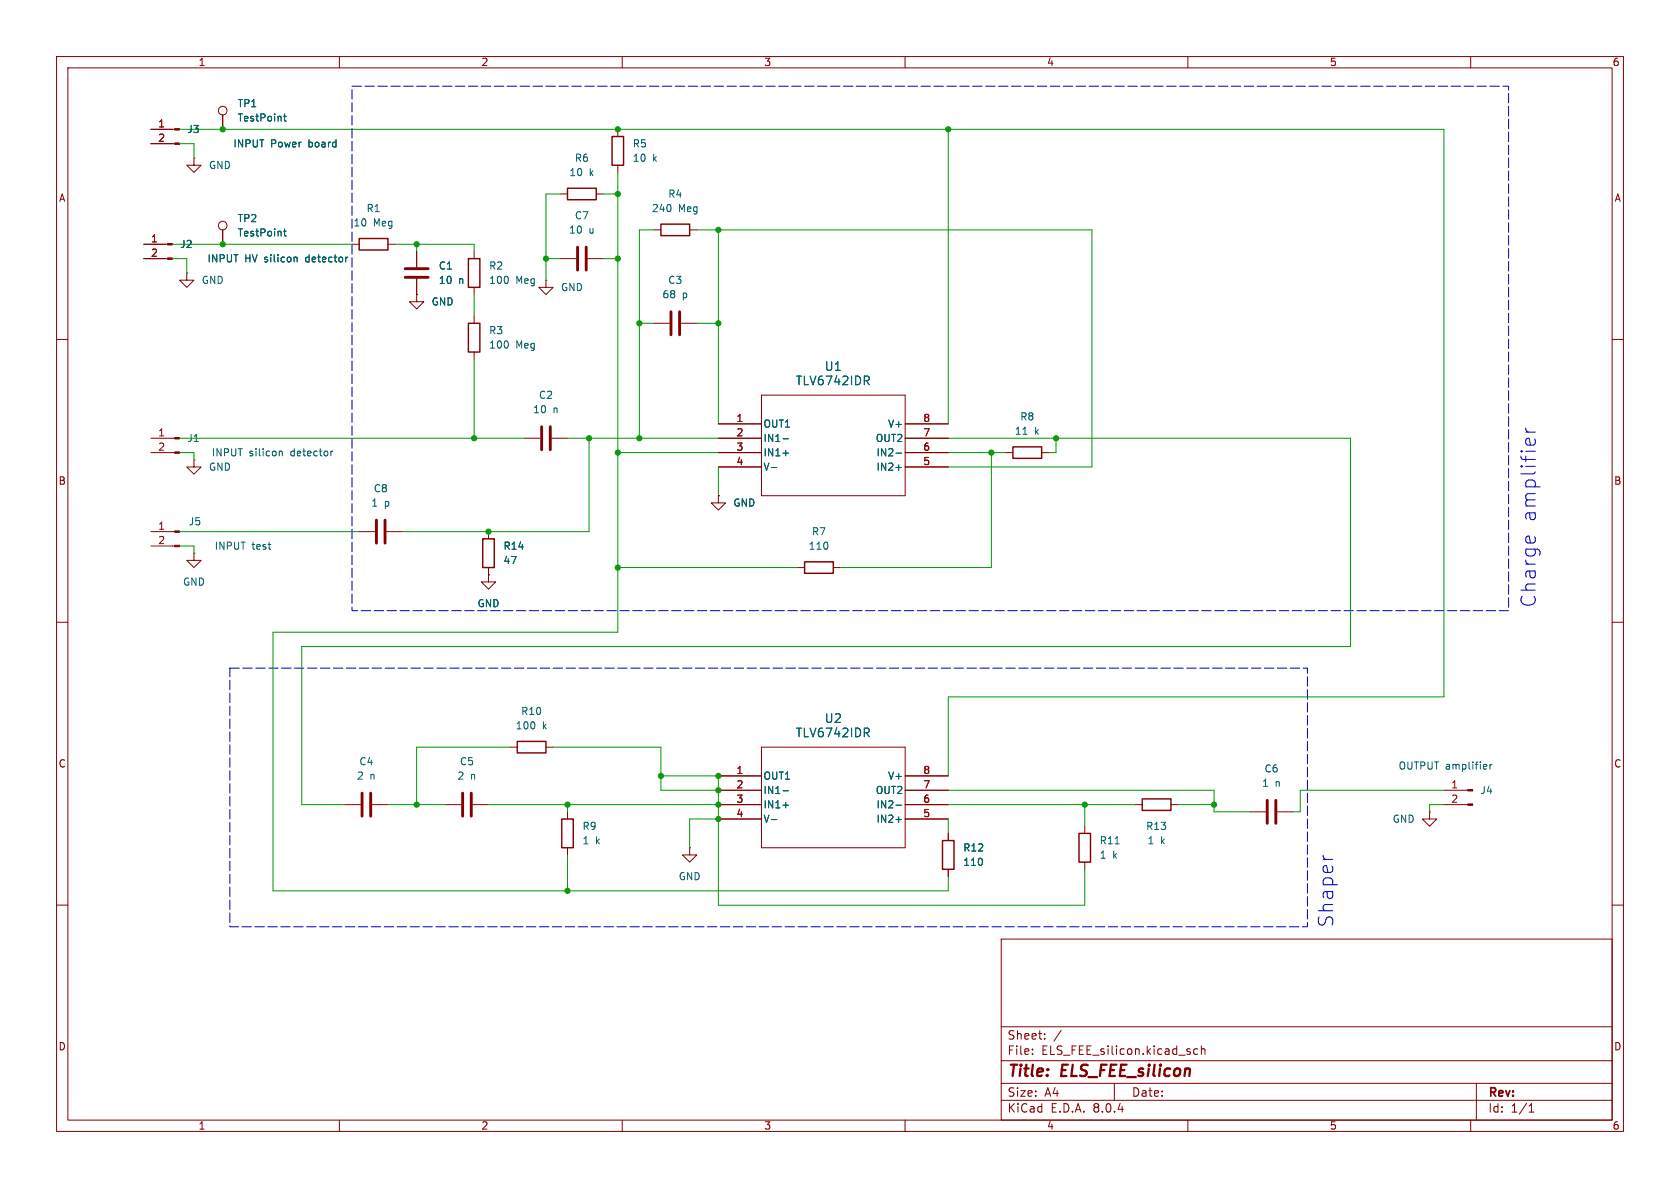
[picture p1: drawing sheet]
<svg xmlns="http://www.w3.org/2000/svg" width="297mm" height="210mm" viewBox="0 0 297 210" stroke-linecap="round" stroke-linejoin="round" font-family="sans-serif">
<g fill="none" stroke="#840000" stroke-width=".18">
<path d="M10 10h277v190h-277zM12 12h273v186h-273zM60 10v2M110 10v2M160 10v2M210 10v2M260 10v2M26.7 25.4h4.2M26.7 22.9h4.2M34.3 27.9v1.3h1.3l-1.3 1.3-1.3-1.3h1.3M34.3 27.9h.1M39.4 20.3v2.6"/>
<path d="M99.1 34.3h1.2M105.4 34.3h1.3M109.2 22.9v1.2M109.2 29.2v1.3M10 60h2M25.4 45.7h4.2M25.4 43.2h4.2M33 48.3v1.2h1.3l-1.3 1.3-1.3-1.3h1.3M33 48.3h.1M39.4 40.6v2.6M62.2 43.2h1.3M68.6 43.2h1.2"/>
<path d="M73.7 52.1v1.2h1.2l-1.2 1.3-1.3-1.3h1.3M73.7 52.1h.1M73.7 44.5v2.7M73.7 49.3v2.8M83.8 44.5v1.2M83.8 50.8v1.3M83.8 55.9v1.3M96.5 49.5v1.3h1.3l-1.3 1.3-1.3-1.3h1.3M96.5 49.5h.1M99.1 45.7h2.8M103.9 45.7h2.8M115.6 40.6h1.2"/>
<path d="M115.6 57.2h2.8M120.4 57.2h2.8M121.9 40.6h1.3M285 60h2M26.7 77.5h4.2M83.8 62.2v1.3M92.7 77.5h2.8M97.5 77.5h2.8M127 77.5h7.6M127 74.9h7.6M134.6 69.9h25.4v17.7h-25.4zM160 77.5h7.6"/>
<path d="M160 74.9h7.6M26.7 80h4.2M26.7 96.5h4.2M26.7 94h4.2M34.3 97.8v1.3h1.3l-1.3 1.2-1.3-1.2h1.3M34.3 97.8h.1M34.3 81.3v1.3h1.3l-1.3 1.2-1.3-1.2h1.3M34.3 81.3h.1M63.5 94h2.8M68.3 94h2.8M86.4 94v1.3M127 87.6v1.3h1.3l-1.3 1.3-1.3-1.3h1.3"/>
<path d="M127 87.6h.1M127 80h7.6M127 82.6h7.6M160 80h7.6M160 82.6h7.6M177.8 80h1.3M184.1 80h1.3M10 110h2M86.4 101.6v1.3h1.2l-1.2 1.2-1.3-1.2h1.3M86.4 101.6h.1M86.4 100.3v1.3M141 100.3h1.2"/>
<path d="M147.3 100.3h1.3M285 110h2M90.2 132.1h1.2M96.5 132.1h1.3M127 137.2h7.6M127 139.7h7.6M134.6 132.1h25.4v17.8h-25.4zM160 137.2h7.6M160 139.7h7.6M255.3 139.7h4.2M10 160h2M61 142.2h2.8"/>
<path d="M65.8 142.2h2.8M78.7 142.2h2.8M83.6 142.2h2.8M100.3 143.5v1.3M100.3 149.9v1.2M121.9 149.9v1.2h1.3l-1.3 1.3-1.3-1.3h1.3M121.9 149.9h.1M127 142.2h7.6M127 144.8h7.6M160 142.2h7.6M160 144.8h7.6M167.6 147.3v1.3"/>
<path d="M167.6 153.7v1.2M191.8 146.1v1.2M191.8 152.4v1.3M200.7 142.2h1.2M207 142.2h1.3M221 143.5h2.8M225.8 143.5h2.8M252.7 143.5v1.3h-1.2l1.2 1.3 1.3-1.3h-1.3M252.7 143.5h.1M255.3 142.2h4.2M285 160h2M177 166h108v32h-108z"/>
<path d="M60 198v2M110 198v2M160 198v2M177 194.5h108M177 191.5h108M177 187.5h108M177 181.5h108M182.5 186.3v.1M182.5 185.5v.1M184.7 183.6v.1M184.7 182.8v.1M187.6 182.1l-1.3 2"/>
<path d="M197 191.5v3M210 198v2M211.7 185.5l-.4-.1-.3 .3v.4l.2 .2h.5M212.4 185.5l.2-.1 .4 .1v.9M212.4 184.9v1.5M260 198v2M261 191.5v6.5M270.3 196.6h.9M270.3 195.5l.4-.4v1.5"/>
<circle cx="39.4" cy="19.6" r=".76"/>
<circle cx="39.4" cy="39.9" r=".76"/>
</g>
<g fill="none" stroke="#840000" stroke-width=".25">
<path d="M100.3 33.3h5.1v2h-5.1zM108.2 24.1h2v5.1h-2zM116.8 39.6h5.1v2.1h-5.1zM63.5 42.2h5.1v2h-5.1zM82.8 57.2h2v5h-2zM82.8 45.7h2v5.1h-2zM179.1 79h5v2h-5zM85.3 95.3h2.1v5h-2.1zM142.2 99.3h5.1v2h-5.1zM91.4 131.1h5.1v2h-5.1zM99.3 144.8h2v5.1h-2zM166.6 148.6h2.1v5.1h-2.1z"/>
<path d="M190.8 147.3h2v5.1h-2zM201.9 141.2h5.1v2.1h-5.1z"/>
</g>
<g fill="none" stroke="#006464" stroke-width=".18">
<path d="M50.1 20.6h.5M50.3 20.1v1.1l.3 .2M50.1 40.9h.5M50.3 40.5v1l.3 .2M52.2 45.5l.3 .1v.7M61.5 45.5h-.3M49.4 79.8h.4l.1 .8M58.5 79.7v.9M58.9 79.7l-.4 .3M138.4 77.6h1M153.2 67.3l.5 .7M153.5 66.6l.2 .2-.2 .4"/>
<path d="M180.9 76.8h.7M136.4 82.6h.9M138.4 80.1h1M158.4 80.1h1M158.4 82.6h1M138.4 139.8h1M153.2 129.5l.5 .7M153.5 128.8l.2 .2-.2 .4M262.8 135.2l.1 .2-.6 .1M263.4 135.1v.9M263.8 135.1l-.4 .3M136.4 144.9h.9"/>
<path d="M138.4 142.3h1M158.4 142.3h1M158.4 144.9h1M197.1 149.2h.8"/>
</g>
<g fill="none" stroke="#840000" stroke-width=".51">
<path d="M71.6 49h4.1M71.6 47.5h4.1M102.1 43.7v4.1M103.6 43.7v4.1M118.6 55.1v4.1M120.1 55.1v4.1M95.8 75.4v4.1M97.3 75.4v4.1M66.5 91.9v4.1M68.1 91.9v4.1M64 140.2v4.1M65.5 140.2v4.1"/>
<path d="M81.8 140.2v4.1M83.3 140.2v4.1M224 141.5v4M225.6 141.5v4"/>
</g>
<g fill="#840000" stroke="#840000" stroke-width=".18">
<path d="M259.5 142.1h.8v.3h-.8z"/>
<path d="M259.5 139.6h.8v.2h-.8z"/>
<path d="M30.9 25.3h.8v.2h-.8z"/>
<path d="M30.9 22.7h.8v.3h-.8z"/>
<path d="M30.9 79.9h.8v.2h-.8z"/>
<path d="M30.9 77.3h.8v.3h-.8z"/>
<path d="M30.9 96.4h.8v.2h-.8z"/>
<path d="M30.9 93.9h.8v.2h-.8z"/>
<path d="M29.6 45.6h.9v.2h-.9z"/>
<path d="M29.6 43.1h.9v.2h-.9z"/>
</g>
<path d="M269.7 77.8l.1-.2 .5-.1 .3 1.2M269.7 76.4h1.7M269.7 75.7a.65 .65 0 0 0 .5 .7M271.3 77.6l.1 .2M233.9 151.2v.2" fill="none" stroke="#0000c2" stroke-width=".18"/>
<path d="M62.2 15.2h204.5v92.8h-204.5zM40.6 118.1h190.5v45.7h-190.5z" fill="none" stroke="#0000c2" stroke-width=".18" stroke-dasharray="1.7 .6"/>
<g fill="none" stroke="#009600" stroke-width=".18">
<path d="M31.7 22.9h223.6v100.3h-87.7v14M31.7 25.4h2.6v2.5M99.1 34.3h-2.6v15.2M106.7 34.3h2.5M109.2 30.5v81.3h-60.9v45.7h119.3v-2.6M167.6 22.9v52M30.5 45.7h2.5v2.6M30.5 43.2h31.7M69.8 43.2h14v1.3M73.7 43.2v1.3M83.8 52.1v3.8M96.5 45.7h2.6"/>
<path d="M106.7 45.7h2.5M113 57.2h2.6M115.6 40.6h-2.6v36.9M123.2 40.6h69.8v42h-25.4M123.2 57.2h3.8M127 40.6v34.3M31.7 77.5h61M83.8 63.5v14M100.3 77.5h26.7M104.1 77.5v16.5h-33M167.6 77.5h71.2v36.8h-185.5v27.9h7.7M186.7 77.5v2.5h-1.3"/>
<path d="M31.7 80h2.6v1.3M31.7 94h31.8M31.7 96.5h2.6v1.3M109.2 80h17.8M127 82.6v5M167.6 80h10.2M175.3 80v20.3h-26.7M109.2 100.3h31.8M90.2 132.1h-16.5v10.1M97.8 132.1h19v7.6h10.2M116.8 137.2h10.2v22.8h64.8v-6.3M167.6 139.7h47v3.8h6.4"/>
<path d="M255.3 139.7h-25.4v3.8h-1.3M68.6 142.2h10.1M86.4 142.2h40.6M100.3 142.2v1.3M100.3 151.1v6.4M127 144.8h-5.1v5.1M167.6 144.8v2.5M167.6 142.2h33.1M191.8 142.2v3.9M208.3 142.2h6.3M255.3 142.2h-2.6v1.3"/>
</g>
<g fill="#009600" stroke="#009600" stroke-width=".18">
<circle cx="127" cy="137.2" r=".46"/>
<circle cx="109.2" cy="100.3" r=".46"/>
<circle cx="127" cy="142.2" r=".46"/>
<circle cx="116.8" cy="137.2" r=".46"/>
<circle cx="214.6" cy="142.2" r=".46"/>
<circle cx="191.8" cy="142.2" r=".46"/>
<circle cx="127" cy="144.8" r=".46"/>
<circle cx="127" cy="139.7" r=".46"/>
<circle cx="109.2" cy="22.9" r=".46"/>
<circle cx="109.2" cy="34.3" r=".46"/>
<circle cx="109.2" cy="45.7" r=".46"/>
<circle cx="96.5" cy="45.7" r=".46"/>
<circle cx="109.2" cy="80" r=".46"/>
<circle cx="113" cy="77.5" r=".46"/>
<circle cx="113" cy="57.2" r=".46"/>
<circle cx="127" cy="57.2" r=".46"/>
<circle cx="83.8" cy="77.5" r=".46"/>
<circle cx="100.3" cy="142.2" r=".46"/>
<circle cx="100.3" cy="157.5" r=".46"/>
<circle cx="73.7" cy="142.2" r=".46"/>
<circle cx="104.1" cy="77.5" r=".46"/>
<circle cx="86.4" cy="94" r=".46"/>
<circle cx="167.6" cy="22.9" r=".46"/>
<circle cx="127" cy="40.6" r=".46"/>
<circle cx="186.7" cy="77.5" r=".46"/>
<circle cx="175.3" cy="80" r=".46"/>
<circle cx="39.4" cy="22.9" r=".46"/>
<circle cx="73.7" cy="43.2" r=".46"/>
<circle cx="39.4" cy="43.2" r=".46"/>
</g>
<g font-size="3.5" fill="#0000c2">
<text x="271.8" y="92.4" transform="rotate(-90 271.8 92.4)">amplifier</text>
<text x="271.8" y="107.4" transform="rotate(-90 271.8 107.4)">Charge</text>
<text x="235.9" y="164" transform="rotate(-90 235.9 164)">Shaper</text>
</g>
<g font-size="2.8" fill="#840000">
<text x="178" y="190.9">Title:</text>
<text x="187.7" y="190.9">ELS_FEE_silicon</text>
</g>
<g font-size="2.1" fill="#006464">
<text x="145.7" y="65.8">U1</text>
<text x="140.6" y="68.3">TLV6742IDR</text>
<text x="140.6" y="130.5">TLV6742IDR</text>
<text x="145.7" y="128">U2</text>
</g>
<g font-size="2.1" fill="#840000">
<text x="178" y="184">Sheet:</text>
<text x="178" y="186.7">File:</text>
<text x="184.1" y="186.7">ELS_FEE_silicon.kicad_sch</text>
<text x="178" y="196.9">KiCad</text>
<text x="178" y="194.1">Size:</text>
<text x="184.7" y="194.1">A4</text>
<text x="185.7" y="196.9">E.D.A.</text>
<text x="193.3" y="196.9">8.0.4</text>
<text x="200" y="194.1">Date:</text>
<text x="263" y="194.3">Rev:</text>
<text x="263" y="196.9">Id:</text>
<text x="267.1" y="196.9">1/1</text>
</g>
<g font-size="1.8" fill="#840000">
<text x="35" y="11.9">1</text>
<text x="85" y="11.9">2</text>
<text x="135" y="11.9">3</text>
<text x="185" y="11.9">4</text>
<text x="235" y="11.9">5</text>
<text x="285" y="11.9">6</text>
<text x="10.3" y="35.9">A</text>
<text x="285.3" y="35.9">A</text>
<text x="10.3" y="85.9">B</text>
<text x="285.3" y="85.9">B</text>
<text x="10.3" y="135.9">C</text>
<text x="285.3" y="135.9">C</text>
<text x="10.3" y="185.9">D</text>
<text x="285.3" y="185.9">D</text>
<text x="35" y="199.9">1</text>
<text x="85" y="199.9">2</text>
<text x="135" y="199.9">3</text>
<text x="185" y="199.9">4</text>
<text x="235" y="199.9">5</text>
<text x="285" y="199.9">6</text>
</g>
<g font-size="1.8" fill="#a90000">
<text x="27.9" y="22.6">1</text>
<text x="27.9" y="25.1">2</text>
<text x="26.6" y="42.9">1</text>
<text x="26.6" y="45.5">2</text>
<text x="27.9" y="77.2">1</text>
<text x="130.1" y="74.7">1</text>
<text x="130.1" y="77.2">2</text>
<text x="163.1" y="77.2">7</text>
<text x="163.1" y="74.7">8</text>
<text x="27.9" y="79.8">2</text>
<text x="130.1" y="79.8">3</text>
<text x="130.1" y="82.3">4</text>
<text x="163.1" y="82.3">5</text>
<text x="163.1" y="79.8">6</text>
<text x="27.9" y="93.7">1</text>
<text x="27.9" y="96.3">2</text>
<text x="130.1" y="136.9">1</text>
<text x="163.1" y="136.9">8</text>
<text x="130.1" y="139.4">2</text>
<text x="130.1" y="142">3</text>
<text x="163.1" y="142">6</text>
<text x="163.1" y="139.4">7</text>
<text x="256.5" y="139.4">1</text>
<text x="256.5" y="142">2</text>
<text x="130.1" y="144.5">4</text>
<text x="163.1" y="144.5">5</text>
</g>
<g font-size="1.8" fill="#006464">
<text x="33" y="23.7">J3</text>
<text x="41.9" y="19.2">TP1</text>
<text x="41.9" y="21.7">TestPoint</text>
<text x="41.2" y="26.3">INPUT</text>
<text x="47.8" y="26.3">Power</text>
<text x="54.6" y="26.3">board</text>
<text x="101.5" y="28.8">R6</text>
<text x="111.8" y="26.3">R5</text>
<text x="111.8" y="28.8">10</text>
<text x="115.4" y="28.8">k</text>
<text x="36.8" y="30.1">GND</text>
<text x="100.6" y="31.3">10</text>
<text x="104.2" y="31.3">k</text>
<text x="118" y="35.2">R4</text>
<text x="41.9" y="39.5">TP2</text>
<text x="62.4" y="40.2">10</text>
<text x="64.7" y="37.7">R1</text>
<text x="66" y="40.2">Meg</text>
<text x="100.5" y="41.5">10</text>
<text x="101.5" y="39">C7</text>
<text x="104.1" y="41.5">u</text>
<text x="115.1" y="37.7">240</text>
<text x="119.9" y="37.7">Meg</text>
<text x="31.8" y="44">J2</text>
<text x="36.6" y="46.6">INPUT</text>
<text x="41.9" y="42">TestPoint</text>
<text x="43.3" y="46.6">HV silicon</text>
<text x="54.3" y="46.6">detector</text>
<text x="77.5" y="47.9">C1</text>
<text x="86.4" y="47.9">R2</text>
<text x="35.6" y="50.4">GND</text>
<text x="77.5" y="50.4">10</text>
<text x="81.1" y="50.4">n</text>
<text x="86.4" y="50.4">100</text>
<text x="91.2" y="50.4">Meg</text>
<text x="99.1" y="51.7">GND</text>
<text x="117" y="52.9">68</text>
<text x="118" y="50.4">C3</text>
<text x="120.6" y="52.9">p</text>
<text x="76.2" y="54.2">GND</text>
<text x="86.4" y="59.3">R3</text>
<text x="86.4" y="61.8">100</text>
<text x="91.2" y="61.8">Meg</text>
<text x="95.2" y="70.7">C2</text>
<text x="94.2" y="73.3">10</text>
<text x="97.7" y="73.3">n</text>
<text x="134.9" y="75.8">OUT1</text>
<text x="156.9" y="75.8">V+</text>
<text x="179.3" y="77.1">11</text>
<text x="180.3" y="74.5">R8</text>
<text x="182.9" y="77.1">k</text>
<text x="33" y="78.3">J1</text>
<text x="36.8" y="83.4">GND</text>
<text x="37.3" y="80.9">INPUT</text>
<text x="44" y="80.9">silicon</text>
<text x="51.5" y="80.9">detector</text>
<text x="134.9" y="78.3">IN1-</text>
<text x="134.9" y="80.9">IN1+</text>
<text x="134.9" y="83.4">V-</text>
<text x="154.7" y="78.3">OUT2</text>
<text x="154.8" y="83.4">IN2+</text>
<text x="154.8" y="80.9">IN2-</text>
<text x="65.5" y="89.8">1</text>
<text x="66" y="87.2">C8</text>
<text x="67.9" y="89.8">p</text>
<text x="129.5" y="89.8">GND</text>
<text x="33.3" y="93.1">J5</text>
<text x="143.4" y="94.8">R7</text>
<text x="37.9" y="97.4">INPUT</text>
<text x="44.5" y="97.4">test</text>
<text x="88.9" y="97.4">R14</text>
<text x="88.9" y="99.9">47</text>
<text x="142.9" y="97.4">110</text>
<text x="32.3" y="103.7">GND</text>
<text x="84.3" y="107.5">GND</text>
<text x="91.1" y="129.1">100</text>
<text x="92" y="126.6">R10</text>
<text x="95.9" y="129.1">k</text>
<text x="63.4" y="135.5">C4</text>
<text x="81.2" y="135.5">C5</text>
<text x="223.4" y="136.8">C6</text>
<text x="247.2" y="136.2">OUTPUT amplifier</text>
<text x="63" y="138">2</text>
<text x="65.4" y="138">n</text>
<text x="80.8" y="138">2</text>
<text x="83.2" y="138">n</text>
<text x="134.9" y="138">OUT1</text>
<text x="134.9" y="140.6">IN1-</text>
<text x="134.9" y="143.1">IN1+</text>
<text x="154.7" y="140.6">OUT2</text>
<text x="154.8" y="143.1">IN2-</text>
<text x="156.9" y="138">V+</text>
<text x="223" y="139.3">1</text>
<text x="225.4" y="139.3">n</text>
<text x="261.6" y="140.6">J4</text>
<text x="102.9" y="146.9">R9</text>
<text x="102.9" y="149.5">1</text>
<text x="105.3" y="149.5">k</text>
<text x="134.9" y="145.6">V-</text>
<text x="154.8" y="145.6">IN2+</text>
<text x="194.3" y="149.5">R11</text>
<text x="202.5" y="146.9">R13</text>
<text x="202.8" y="149.5">1</text>
<text x="205.1" y="149.5">k</text>
<text x="246.1" y="145.6">GND</text>
<text x="119.9" y="155.8">GND</text>
<text x="170.2" y="153.3">110</text>
<text x="170.2" y="150.7">R12</text>
<text x="194.3" y="152">1</text>
<text x="196.7" y="152">k</text>
</g>
</svg>
